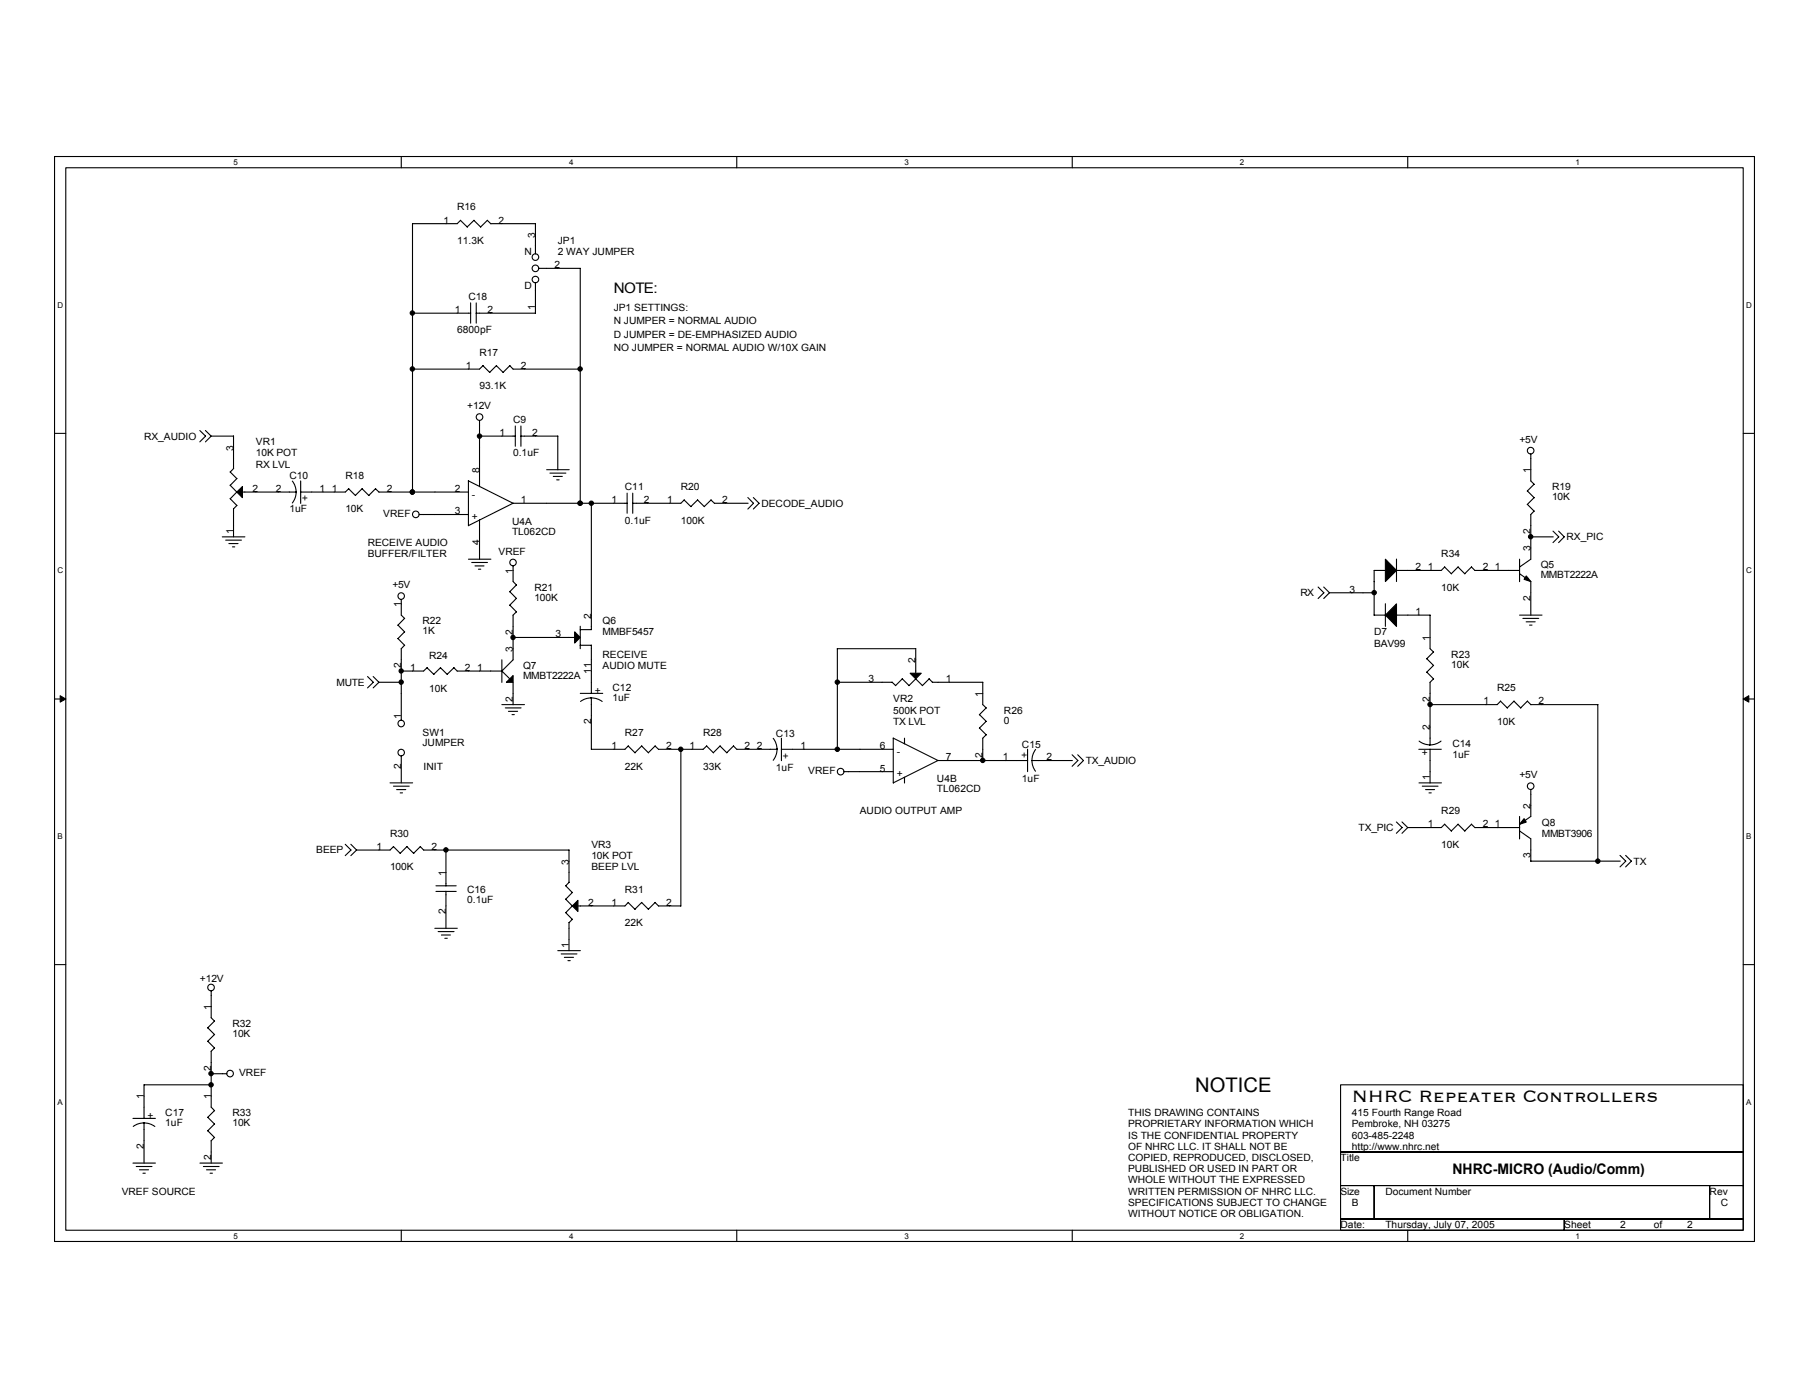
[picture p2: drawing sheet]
<svg xmlns="http://www.w3.org/2000/svg" width="279mm" height="216mm" viewBox="0 0 279 216" stroke-linecap="round" stroke-linejoin="round" font-family="sans-serif">
<path d="M8.4 24.2h262.6v167.5h-262.6zM10.2 25.9h259v164.1h-259z" fill="none" stroke="#000" stroke-width=".17"/>
<g fill="#fff">
<path d="M36.1 24.4h.6v1.3h-.6z"/>
<path d="M36.1 190.2h.6v1.4h-.6z"/>
</g>
<path d="M62 24.2v1.7M62 190v1.7" fill="none" stroke="#000" stroke-width=".17"/>
<g fill="#fff">
<path d="M87.9 24.4h.6v1.3h-.6z"/>
<path d="M87.9 190.2h.6v1.4h-.6z"/>
</g>
<path d="M113.8 24.2v1.7M113.8 190v1.7" fill="none" stroke="#000" stroke-width=".17"/>
<g fill="#fff">
<path d="M139.7 24.4h.7v1.3h-.7z"/>
<path d="M139.7 190.2h.7v1.4h-.7z"/>
</g>
<path d="M165.6 24.2v1.7M165.6 190v1.7" fill="none" stroke="#000" stroke-width=".17"/>
<g fill="#fff">
<path d="M191.5 24.4h.7v1.3h-.7z"/>
<path d="M191.5 190.2h.7v1.4h-.7z"/>
</g>
<path d="M217.4 24.2v1.7M217.4 190v1.7" fill="none" stroke="#000" stroke-width=".17"/>
<g fill="#fff">
<path d="M243.3 24.4h.7v1.3h-.7z"/>
<path d="M243.3 190.2h.7v1.4h-.7z"/>
<path d="M8.9 46.4h.8v1.4h-.8z"/>
<path d="M269.7 46.4h.8v1.4h-.8z"/>
<path d="M8.9 87.4h.8v1.4h-.8z"/>
<path d="M269.7 87.4h.8v1.4h-.8z"/>
</g>
<path d="M8.4 66.9h1.8M269.2 66.9h1.8" fill="none" stroke="#000" stroke-width=".17"/>
<g fill="#fff">
<path d="M8.9 128.5h.8v1.3h-.8z"/>
<path d="M269.7 128.5h.8v1.3h-.8z"/>
</g>
<path d="M8.4 107.9h1.8M269.2 107.9h1.8" fill="none" stroke="#000" stroke-width=".17"/>
<path d="M9.3 107.4l.9 .5-.9 .5zM269.2 107.9l.9-.5v1z" fill="#000" stroke="#000" stroke-width=".15"/>
<g fill="#fff">
<path d="M8.9 169.5h.8v1.4h-.8z"/>
<path d="M269.7 169.5h.8v1.4h-.8z"/>
</g>
<g fill="none" stroke="#000" stroke-width=".17">
<path d="M74.3 35.1l-1.1-1.1-1 1.1-1.1-1.1-.5 .5h-6.9v41.5M75.3 34l.5 .6M75.3 34l-1.1 1.1M75.8 34.5h6.9v4.7M63.7 48.4h9M72.7 46.8v3.1M73.6 46.8v3.1M74.6 56.5l1 1M74.6 56.5l-.5 .5h-10.4M76.7 56.5l1 1M76.7 56.5l-1.1 1M78.7 56.5l.6 .5"/>
<path d="M78.8 56.5l-1.1 1M79.2 57h10.4M82.7 43.7v4.7h-9.2M83.2 41.4h6.4M89.6 41.4v36.3M30.9 66.5l.8 .9-.8 .8M31.7 66.5l.9 .9-.9 .8M32.6 67.4l3.5-.1v5.1M35.5 77l1.1 1.1M35.5 74.9l1.1 1.1M35.5 72.9l1.1 1M36.1 72.3l-.5 .6"/>
<path d="M36.6 78l-.5 .6v4.3M36.6 76l-1 1M36.6 73.9l-1 1.1M37.4 76h8.3M45.1 74.3l.4 .6 .2 1.1-.1 .7-.5 1M46.4 74.3v3.4M53.8 75.5l1.1 1M53.9 75.5l-.6 .5h-6.9M55.9 75.5l1.1 1M55.9 75.5l-1 1M58 75.5l.5 .5M58 75.5l-1 1"/>
<path d="M58.5 76h13.8M64.7 79.5h7.6M72.3 74.3l6.9 3.4h17.7M72.3 74.3v6.9M74.1 64.9v10.3M74.1 67.4h5.5M79.3 77.7l-7 3.5M79.6 65.8v3.1M80.4 67.4h5.8M80.5 65.8v3.1M84.4 72.5h3.5M84.9 73.1h2.5"/>
<path d="M85.4 73.6h1.4M86 74.1h.4M86.1 67.4v5.2M91.3 77.7v19.5M96.9 76.2v3.1M97.7 76.2v3.1M105.7 77.2l1 1.1M105.7 77.2l-.5 .5h-7.5M107.7 77.2l1.1 1.1M107.8 77.2l-1.1 1M109.8 77.2l.5 .5h5.2M109.8 77.2l-1 1"/>
<path d="M115.5 76.8l.9 .9-.9 .9M116.4 76.8l.8 .9-.8 .9M235.9 77.9l1.1 1.1M236.4 70.1v4.2l.6 .5M236.9 78.9l-.5 .6v6.9l-1.7 1.2M236.9 74.8l-1 1 1.1 1.1M236.9 76.9l-1 1M34.3 82.9h3.5M34.9 83.4h2.4M35.3 83.9h1.5M35.9 84.5h.4M61.5 96.5l1 1.1"/>
<path d="M61.5 98.6l1 1.1M62 92.6v2.4l.5 .5M62.5 99.7l-.5 .5v11M62.5 95.5l-1.1 1.1M62.5 97.6l-1.1 1M72.3 86.4h3.5M72.9 86.9h2.4M73.4 87.4h1.4M73.9 87.9h.4M74.1 80.3v6.1M78.7 93.5l1.1 1M79.2 87.4v2.4l.6 .6-1.1 1 1.1 1"/>
<path d="M79.2 95v6.9l-1.7 1.8M79.2 98.4h9.6M79.8 92.4l-1.1 1.1M79.8 94.5l-.6 .5M89.6 99.7h1.7M89.6 96.7v3.5M89.6 97.2h1.8M91.3 99.6v7.5M203.6 90.7l.9 .8-.9 .9M204.4 90.7l.9 .8M205.3 91.5l-.9 .9M205.3 91.5h6.9"/>
<path d="M212.2 95h1.8M214 93.2v3.5M214 88.1h-1.8v6.9M215.7 95h5.2M215.7 86.3v3.5M220.9 95v5.2l.5 .5M223.1 87.6l1.1 1M223.1 87.5l-.5 .6h-6.9M225.2 87.6l1.1 1M225.2 87.5l-1 1.1M227.3 87.6l.5 .5h6.9M227.3 87.5l-1.1 1.1"/>
<path d="M234.7 95h3.5M234.7 86.4v3.4M234.7 88.6l1.8 1.2M235.2 95.5h2.5M235.7 96h1.4M236.2 96.5h.4M236.4 82.9h3.5M236.4 89.8v5.2M239.9 82l.8 .9-.8 .9M240.7 82l.9 .9-.9 .9M56.8 104.5l.9 .9-.9 .8M57.6 104.5l.9 .9"/>
<path d="M58.5 105.4l-.9 .8M58.5 105.4h3.5M62 116.8v4.1M66 103.1l1 1.1M66 103.1l-.6 .5h-3.4M68 103.1l1.1 1.1M68.1 103.1l-1.1 1M70.1 103.1l.5 .6 6.9-.1M70.1 103.1l-1 1M77.5 108.8h3.5M77.5 103.6l1.3 1.3M77.5 101.9v3.5"/>
<path d="M78 109.3h2.5M78.5 109.9h1.4M79.1 110.4h.3M79.2 105.4v3.4M89.6 107.1h3.5M89.7 108.3l.6-.3 1-.2 .7 .1 1 .4M91.3 107.8v7.9h5.2l.5-.5M99.1 115.2l1.1 1.1M99.1 115.2l-1 1.1-1.1-1.1M101.2 115.2l.5 .5M101.2 115.2l-1.1 1M105.2 115.7v24.2"/>
<path d="M109.1 115.2l1.1 1.1M109.2 115.2l-.6 .5h-6.9M111.2 115.2l1.1 1.1M111.2 115.2l-1 1M113.3 115.2l.5 .5M113.3 115.2l-1.1 1M113.8 115.7h6.2M119.4 114l.4 .6 .2 1.1-.1 .7-.5 1M120.7 115.7h17.3M120.7 114v3.5M129.3 105.4h8.5M130.4 119.2h7.6"/>
<path d="M137.8 105.3l.5 .6M137.9 114l7 3.5h13.8M138 114v6.9M139.7 114v.9M140.4 105.9l-1.1-1.1-1 1.1M141.4 104.8l1.1 1.1M141.4 104.8l-1 1.1M141.4 100.2v3.8M141.4 100.2h-12.1v15.5M143.5 104.8l.5 .6M143.5 104.8l-1 1.1M144 105.4h7.8"/>
<path d="M144.9 117.4l-6.9 3.5M151.3 110.4l1 1M151.3 112.4l1 1.1-.5 .5M151.8 105.4v3.4l.5 .5M151.8 114v3.5M152.3 109.3l-1 1.1M152.3 111.4l-1 1.1M158.7 115.7v3.5M159.4 117.5h6.2M160 115.7a2.8 2.8 0 0 0-.1 3.4M165.6 116.6l.9 .9-.9 .8M166.5 116.6l.8 .9-.8 .8"/>
<path d="M219.1 115.7h3.5M219.2 114.4l.6 .4 1.1 .2 .7-.1 1-.5M220.4 103.8l1 1.1M220.9 115.7v5.2M221.4 100.7l-1.1 1 1.1 1.1M221.4 102.8l-1.1 1M221.4 104.8l-.5 .6v9.6M231.8 108.3l1 1M231.8 108.3l-.6 .5h-10.3M232.8 109.3l1-1 1.1 1M235.9 108.3l.6 .5M235.9 108.3l-1 1"/>
<path d="M236.4 108.8h10.4M246.8 108.8v24.2M53.3 130.4l.9 .9-.9 .8M54.2 130.4l.9 .9M55.1 131.3l-.9 .8M55.1 131.3h5.1l.6-.6 1 1.1M60.2 120.9h3.5M60.8 121.4h2.4M61.3 121.9h1.4M61.8 122.4h.4M61.8 131.8l1.1-1.1 1 1.1M64.9 130.7l.5 .6"/>
<path d="M64.9 130.7l-1 1.1M65.4 131.3h22.5M67.3 137.7h3.2M67.3 136.8h3.2M68.9 131.3v5.5M68.9 137.6v5.8M87.4 138.9l1 1M87.4 136.8l1 1M87.9 131.3v5M87.9 136.2l-.5 .6M88.4 139.9l-1 1M88.4 137.8l-1 1.1"/>
<path d="M97 139.4l-.5 .5h-7.2M99.1 139.4l1.1 1M99.1 139.4l-1 1-1.1-1M101.2 139.4l.5 .5M101.2 139.4l-1.1 1M101.7 139.9h3.5M139.7 120v.9M215.7 126.9l.9 .9-.9 .9M216.5 126.9l.9 .9M217.4 127.8l-.9 .9M219.2 120.9h3.4M219.7 121.4h2.4"/>
<path d="M220.2 121.9h1.4M220.7 122.4h.4M223.1 127.3l1.1 1.1M223.1 127.3l-.5 .5h-5.2M225.2 127.3l1.1 1.1M225.2 127.3l-1 1M227.3 127.3l.5 .5h6.9M227.3 127.3l-1.1 1M234.7 128.3l1.7 1.2v3.5M234.7 126.1v3.5M236.4 121.9v4.2l-1.7 1.2M236.4 133h13.9"/>
<path d="M250.2 132.1l.9 .9-.9 .9M251.1 132.1l.9 .9-.9 .9M8.4 149h1.8M32.1 158.7l1 1.1-1 1M32.6 153v4.2l.5 .5M33.1 157.7l-1 1M67.2 143.4h3.4M67.7 143.9h2.4M68.2 144.4h1.4M68.7 144.9h.4M86.1 146.8h3.5M86.7 147.3h2.4"/>
<path d="M87.2 147.8h1.4M87.4 140.9l1 1.1M87.7 148.4h.4M88.4 142l-.5 .5v4.3M269.2 149h1.8M20.5 179.6h3.5M20.5 172.7h3.5M20.6 174l.6-.4 1-.2 .8 .1 .9 .5M22.2 173.4v6.2M30.9 179.6h3.5M32.1 172.6l1 1-1 1M32.1 174.6l1 1.1"/>
<path d="M32.1 160.8l1 1.1M32.6 162.3v8.7l.5 .5-1 1.1M32.6 176.2v3.4M32.6 165.8h2.4M32.6 167.5h-10.4v5.2M33.1 175.7l-.5 .5M33.1 161.8l-.5 .6M207.1 167.5h62.1v10.4h-62.1zM207.1 177.9h62.1v5.2h-62.1zM21 180.1h2.5M21.5 180.7h1.4M22.1 181.2h.3"/>
<path d="M31.4 180.1h2.4M31.9 180.7h1.4M32.4 181.2h.4M207.1 183.1h5.1v5.2h-5.1zM207.1 188.3h34.5v1.7h-34.5zM212.2 183.1h51.9v5.2h-51.9zM241.6 188.3h27.6v1.7h-27.6zM264.1 183.1h5.1v5.2h-5.1z"/>
<circle cx="82.7" cy="39.7" r=".51"/>
<circle cx="82.7" cy="41.4" r=".51"/>
<circle cx="82.7" cy="43.2" r=".51"/>
<circle cx="64.2" cy="79.4" r=".51"/>
<circle cx="74.1" cy="64.4" r=".51"/>
<circle cx="236.4" cy="69.6" r=".51"/>
<circle cx="62" cy="92.1" r=".51"/>
<circle cx="79.2" cy="86.9" r=".51"/>
<circle cx="62" cy="111.7" r=".51"/>
<circle cx="62" cy="116.2" r=".51"/>
<circle cx="129.8" cy="119.2" r=".51"/>
<circle cx="236.4" cy="121.4" r=".51"/>
<circle cx="32.6" cy="152.5" r=".51"/>
<circle cx="35.5" cy="165.8" r=".51"/>
</g>
<g fill="#000" stroke="#000" stroke-width=".17">
<path d="M36.6 76l.8-.9v1.8z" fill-rule="evenodd"/>
<path d="M88.8 97.6l.8 .8-.8 .9z" fill-rule="evenodd"/>
<path d="M214 86.4l1.7 1.7-1.7 1.7z" fill-rule="evenodd"/>
<path d="M215.7 93.3v3.4l-1.7-1.7z" fill-rule="evenodd"/>
<path d="M235.7 88.9l.7 .9-1-.3z" fill-rule="evenodd"/>
<path d="M78.7 104.8l.5-.5v1.1h-1z" fill-rule="evenodd"/>
<path d="M140.6 104h1.7l-.9 .8z" fill-rule="evenodd"/>
<path d="M88.4 139.9l.9-.9v1.8z" fill-rule="evenodd"/>
<path d="M235.4 126.4l.3 .6-1 .3z" fill-rule="evenodd"/>
<circle cx="63.7" cy="48.3" r=".34"/>
<circle cx="63.7" cy="57" r=".34"/>
<circle cx="89.6" cy="57" r=".34"/>
<circle cx="63.7" cy="76" r=".34"/>
<circle cx="74.1" cy="67.3" r=".34"/>
<circle cx="89.6" cy="77.7" r=".33"/>
<circle cx="91.3" cy="77.7" r=".33"/>
<circle cx="79.2" cy="98.4" r=".34"/>
<circle cx="212.2" cy="91.5" r=".34"/>
<circle cx="236.4" cy="82.9" r=".34"/>
<circle cx="62" cy="105.3" r=".34"/>
<circle cx="62" cy="103.6" r=".33"/>
<circle cx="105.1" cy="115.7" r=".34"/>
<circle cx="129.3" cy="115.7" r=".34"/>
<circle cx="129.3" cy="105.3" r=".34"/>
<circle cx="151.8" cy="117.4" r=".34"/>
<circle cx="220.9" cy="108.8" r=".34"/>
<circle cx="68.9" cy="131.3" r=".34"/>
<circle cx="246.8" cy="133" r=".34"/>
<circle cx="32.6" cy="165.8" r=".34"/>
<circle cx="32.6" cy="167.5" r=".34"/>
</g>
<text font-size="3.3" x="208.8" y="170.2">NHRC Repeater Controllers</text>
<text font-size="3.1" x="184.6" y="168.6">NOTICE</text>
<g font-size="2.2">
<text x="94.8" y="45.2">NOTE:</text>
<text x="224.3" y="181.4">NHRC-MICRO (Audio/Comm)</text>
</g>
<g font-size="1.5">
<text x="68.5" y="34.5">1</text>
<text x="70.6" y="32.5">R16</text>
<text x="77" y="34.5">2</text>
<text x="70.6" y="37.7">11.3K</text>
<text x="81" y="39.4">N</text>
<text x="82.7" y="36.8" transform="rotate(-90 82.7 36.8)">3</text>
<text x="85.6" y="41.4">2</text>
<text x="86.1" y="37.7">JP1</text>
<text x="86.1" y="39.4">2 WAY JUMPER</text>
<text x="72.3" y="46.3">C18</text>
<text x="81" y="44.6">D</text>
<text x="82.7" y="47.9" transform="rotate(-90 82.7 47.9)">1</text>
<text x="70.3" y="48.3">1</text>
<text x="70.6" y="51.5">6800pF</text>
<text x="75.3" y="48.3">2</text>
<text x="94.8" y="48">JP1 SETTINGS:</text>
<text x="94.8" y="50.1">N JUMPER = NORMAL AUDIO</text>
<text x="94.8" y="52.2">D JUMPER = DE-EMPHASIZED AUDIO</text>
<text x="72" y="57">1</text>
<text x="74.1" y="54.9">R17</text>
<text x="80.5" y="57">2</text>
<text x="94.8" y="54.3">NO JUMPER = NORMAL AUDIO W/10X GAIN</text>
<text x="72.2" y="63.2">+12V</text>
<text x="74.1" y="60.1">93.1K</text>
<text x="79.2" y="65.3">C9</text>
<text x="22.2" y="67.9">RX_AUDIO</text>
<text x="36" y="69.6" transform="rotate(-90 36 69.6)">3</text>
<text x="39.5" y="68.7">VR1</text>
<text x="39.5" y="70.5">10K POT</text>
<text x="77.2" y="67.3">1</text>
<text x="79.2" y="70.5">0.1uF</text>
<text x="82.2" y="67.3">2</text>
<text x="234.7" y="68.4">+5V</text>
<text x="39" y="76">2</text>
<text x="39.5" y="72.2">RX LVL</text>
<text x="42.6" y="76">2</text>
<text x="44.7" y="73.9">C10</text>
<text x="46.5" y="76.5" transform="rotate(90 46.5 76.5)">+</text>
<text x="49.4" y="76">1</text>
<text x="51.2" y="76">1</text>
<text x="53.3" y="73.9">R18</text>
<text x="59.7" y="76">2</text>
<text x="70.3" y="76">2</text>
<text x="72.9" y="76.9">-</text>
<text x="74" y="73.1" transform="rotate(-90 74 73.1)">8</text>
<text x="80.5" y="77.7">1</text>
<text x="94.4" y="77.7">1</text>
<text x="96.5" y="75.7">C11</text>
<text x="99.5" y="77.7">2</text>
<text x="103.1" y="77.7">1</text>
<text x="105.2" y="75.7">R20</text>
<text x="111.5" y="77.7">2</text>
<text x="236.4" y="73.1" transform="rotate(-90 236.4 73.1)">1</text>
<text x="239.7" y="75.7">R19</text>
<text x="239.7" y="77.2">10K</text>
<text x="36" y="82.5" transform="rotate(-90 36 82.5)">1</text>
<text x="44.7" y="79.1">1uF</text>
<text x="53.3" y="79.1">10K</text>
<text x="59.2" y="79.8">VREF</text>
<text x="70.3" y="79.4">3</text>
<text x="72.9" y="80.3">+</text>
<text x="79.1" y="81">U4A</text>
<text x="79.1" y="82.6">TL062CD</text>
<text x="96.5" y="80.9">0.1uF</text>
<text x="105.2" y="80.9">100K</text>
<text x="117.6" y="78.3">DECODE_AUDIO</text>
<text x="236.4" y="82.5" transform="rotate(-90 236.4 82.5)">2</text>
<text x="242" y="83.4">RX_PIC</text>
<text x="56.8" y="84.3">RECEIVE AUDIO</text>
<text x="56.8" y="86">BUFFER/FILTER</text>
<text x="74" y="84.2" transform="rotate(-90 74 84.2)">4</text>
<text x="77" y="85.7">VREF</text>
<text x="79.2" y="88.6" transform="rotate(-90 79.2 88.6)">1</text>
<text x="218.6" y="88.1">2</text>
<text x="220.5" y="88.1">1</text>
<text x="222.6" y="86">R34</text>
<text x="229" y="88.1">2</text>
<text x="230.9" y="88.1">1</text>
<text x="236.4" y="85.2" transform="rotate(-90 236.4 85.2)">3</text>
<text x="238" y="87.8">Q5</text>
<text x="238" y="89.3">MMBT2222A</text>
<text x="60.6" y="90.9">+5V</text>
<text x="62" y="93.8" transform="rotate(-90 62 93.8)">1</text>
<text x="82.5" y="91.2">R21</text>
<text x="82.5" y="92.8">100K</text>
<text x="91.3" y="95.5" transform="rotate(-90 91.3 95.5)">2</text>
<text x="200.9" y="92.1">RX</text>
<text x="208.4" y="91.5">3</text>
<text x="218.6" y="95">1</text>
<text x="222.6" y="91.2">10K</text>
<text x="236.4" y="92.8" transform="rotate(-90 236.4 92.8)">2</text>
<text x="65.3" y="96.4">R22</text>
<text x="65.3" y="97.9">1K</text>
<text x="66.3" y="101.7">R24</text>
<text x="79.2" y="100.7" transform="rotate(-90 79.2 100.7)">3</text>
<text x="79.2" y="98" transform="rotate(-90 79.2 98)">2</text>
<text x="85.8" y="98.4">3</text>
<text x="93.1" y="101.6">RECEIVE</text>
<text x="93.1" y="96.4">Q6</text>
<text x="93.1" y="98.1">MMBF5457</text>
<text x="212.2" y="98.1">D7</text>
<text x="212.2" y="99.8">BAV99</text>
<text x="220.9" y="99" transform="rotate(-90 220.9 99)">1</text>
<text x="224.2" y="101.6">R23</text>
<text x="52" y="105.9">MUTE</text>
<text x="62" y="103.2" transform="rotate(-90 62 103.2)">2</text>
<text x="63.3" y="103.6">1</text>
<text x="66.3" y="106.9">10K</text>
<text x="71.8" y="103.6">2</text>
<text x="73.7" y="103.6">1</text>
<text x="80.8" y="103.3">Q7</text>
<text x="80.8" y="104.9">MMBT2222A</text>
<text x="91.3" y="104.2" transform="rotate(-90 91.3 104.2)">11</text>
<text x="91.9" y="107.1">+</text>
<text x="93.1" y="103.3">AUDIO MUTE</text>
<text x="94.6" y="106.8">C12</text>
<text x="134.2" y="105.3">3</text>
<text x="141.4" y="102.4" transform="rotate(-90 141.4 102.4)">2</text>
<text x="146.1" y="105.3">1</text>
<text x="151.8" y="107.6" transform="rotate(-90 151.8 107.6)">1</text>
<text x="224.2" y="103.1">10K</text>
<text x="231.2" y="106.8">R25</text>
<text x="62" y="111.1" transform="rotate(-90 62 111.1)">1</text>
<text x="65.3" y="113.7">SW1</text>
<text x="79.2" y="108.4" transform="rotate(-90 79.2 108.4)">2</text>
<text x="91.3" y="111.8" transform="rotate(-90 91.3 111.8)">2</text>
<text x="94.6" y="108.3">1uF</text>
<text x="96.5" y="113.7">R27</text>
<text x="108.6" y="113.7">R28</text>
<text x="119.8" y="113.8">C13</text>
<text x="138" y="111.9">TX LVL</text>
<text x="138" y="108.5">VR2</text>
<text x="138" y="110.2">500K POT</text>
<text x="155.1" y="110.2">R26</text>
<text x="155.1" y="111.8">0</text>
<text x="220.9" y="112.8" transform="rotate(-90 220.9 112.8)">2</text>
<text x="220.9" y="108.4" transform="rotate(-90 220.9 108.4)">2</text>
<text x="229.2" y="108.8">1</text>
<text x="231.2" y="111.9">10K</text>
<text x="237.6" y="108.8">2</text>
<text x="62" y="118.7" transform="rotate(-90 62 118.7)">2</text>
<text x="65.3" y="115.2">JUMPER</text>
<text x="65.4" y="118.9">INIT</text>
<text x="94.4" y="115.7">1</text>
<text x="96.5" y="118.9">22K</text>
<text x="102.9" y="115.7">2</text>
<text x="106.5" y="115.7">1</text>
<text x="108.6" y="118.9">33K</text>
<text x="115" y="115.7">2</text>
<text x="116.9" y="115.7">2</text>
<text x="119.8" y="119">1uF</text>
<text x="120.8" y="116.2" transform="rotate(90 120.8 116.2)">+</text>
<text x="123.6" y="115.7">1</text>
<text x="124.8" y="119.5">VREF</text>
<text x="135.9" y="119.1">5</text>
<text x="135.9" y="115.7">6</text>
<text x="138.5" y="116.6">-</text>
<text x="146.1" y="117.4">7</text>
<text x="151.8" y="117" transform="rotate(-90 151.8 117)">2</text>
<text x="154.9" y="117.4">1</text>
<text x="157.8" y="115.6">C15</text>
<text x="158.7" y="117.1" transform="rotate(-90 158.7 117.1)">+</text>
<text x="161.6" y="117.4">2</text>
<text x="167.7" y="118">TX_AUDIO</text>
<text x="220.5" y="115.7" transform="rotate(180 220.5 115.7)">+</text>
<text x="224.3" y="115.4">C14</text>
<text x="224.3" y="117.1">1uF</text>
<text x="132.8" y="125.8">AUDIO OUTPUT AMP</text>
<text x="138.5" y="120.1">+</text>
<text x="144.7" y="120.8">U4B</text>
<text x="144.7" y="122.3">TL062CD</text>
<text x="157.8" y="120.8">1uF</text>
<text x="220.9" y="120.5" transform="rotate(-90 220.9 120.5)">1</text>
<text x="222.6" y="125.8">R29</text>
<text x="234.7" y="120.2">+5V</text>
<text x="236.4" y="124.9" transform="rotate(-90 236.4 124.9)">2</text>
<text x="48.9" y="131.8">BEEP</text>
<text x="58.1" y="131.3">1</text>
<text x="60.2" y="129.2">R30</text>
<text x="66.6" y="131.3">2</text>
<text x="91.3" y="130.9">VR3</text>
<text x="209.8" y="128.4">TX_PIC</text>
<text x="220.5" y="127.8">1</text>
<text x="222.6" y="130.9">10K</text>
<text x="229" y="127.8">2</text>
<text x="230.9" y="127.8">1</text>
<text x="238.1" y="127.5">Q8</text>
<text x="238.1" y="129.2">MMBT3906</text>
<text x="60.2" y="134.4">100K</text>
<text x="68.9" y="135.2" transform="rotate(-90 68.9 135.2)">1</text>
<text x="72.2" y="137.8">C16</text>
<text x="87.9" y="133.5" transform="rotate(-90 87.9 133.5)">3</text>
<text x="91.3" y="134.4">BEEP LVL</text>
<text x="91.3" y="132.7">10K POT</text>
<text x="96.5" y="137.8">R31</text>
<text x="236.4" y="132.5" transform="rotate(-90 236.4 132.5)">3</text>
<text x="252.3" y="133.5">TX</text>
<text x="68.9" y="141.2" transform="rotate(-90 68.9 141.2)">2</text>
<text x="72.2" y="139.4">0.1uF</text>
<text x="90.8" y="139.9">2</text>
<text x="94.4" y="139.9">1</text>
<text x="96.5" y="143">22K</text>
<text x="102.9" y="139.9">2</text>
<text x="87.9" y="146.4" transform="rotate(-90 87.9 146.4)">1</text>
<text x="30.9" y="151.7">+12V</text>
<text x="32.6" y="156" transform="rotate(-90 32.6 156)">1</text>
<text x="35.9" y="158.6">R32</text>
<text x="35.9" y="160.1">10K</text>
<text x="32.6" y="165.4" transform="rotate(-90 32.6 165.4)">2</text>
<text x="36.9" y="166.2">VREF</text>
<text x="22.2" y="169.8" transform="rotate(-90 22.2 169.8)">1</text>
<text x="22.8" y="172.7">+</text>
<text x="25.5" y="172.4">C17</text>
<text x="25.5" y="173.9">1uF</text>
<text x="32.6" y="169.8" transform="rotate(-90 32.6 169.8)">1</text>
<text x="35.9" y="172.4">R33</text>
<text x="35.9" y="173.9">10K</text>
<text x="174.2" y="172.4">THIS DRAWING CONTAINS</text>
<text x="208.8" y="172.4">415 Fourth Range Road</text>
<text x="22.2" y="177.5" transform="rotate(-90 22.2 177.5)">2</text>
<text x="32.6" y="179.2" transform="rotate(-90 32.6 179.2)">2</text>
<text x="174.2" y="174.1">PROPRIETARY INFORMATION WHICH</text>
<text x="174.2" y="179.3">COPIED, REPRODUCED, DISCLOSED,</text>
<text x="174.2" y="177.6">OF NHRC LLC. IT SHALL NOT BE</text>
<text x="174.2" y="175.9">IS THE CONFIDENTIAL PROPERTY</text>
<text x="207.1" y="179.3">Title</text>
<text x="208.8" y="174.1">Pembroke, NH 03275</text>
<text x="208.8" y="175.9">603-485-2248</text>
<text x="208.8" y="177.6">http://www.nhrc.net</text>
<text x="18.8" y="184.5">VREF SOURCE</text>
<text x="174.2" y="184.5">WRITTEN PERMISSION OF NHRC LLC.</text>
<text x="174.2" y="182.8">WHOLE WITHOUT THE EXPRESSED</text>
<text x="174.2" y="181">PUBLISHED OR USED IN PART OR</text>
<text x="207.1" y="184.5">Size</text>
<text x="214" y="184.5">Document Number</text>
<text x="264.1" y="184.5">Rev</text>
<text x="174.2" y="187.9">WITHOUT NOTICE OR OBLIGATION.</text>
<text x="174.2" y="186.2">SPECIFICATIONS SUBJECT TO CHANGE</text>
<text x="207.1" y="189.7">Date:</text>
<text x="208.8" y="186.2">B</text>
<text x="214" y="189.7">Thursday, July 07, 2005</text>
<text x="241.6" y="189.7">Sheet</text>
<text x="250.2" y="189.7">2</text>
<text x="255.4" y="189.7">of</text>
<text x="260.6" y="189.7">2</text>
<text x="265.8" y="186.2">C</text>
</g>
<g font-size="1.2">
<text x="36.1" y="25.5">5</text>
<text x="87.9" y="25.5">4</text>
<text x="139.7" y="25.5">3</text>
<text x="191.5" y="25.5">2</text>
<text x="243.3" y="25.5">1</text>
<text x="8.9" y="47.5">D</text>
<text x="269.7" y="47.5">D</text>
<text x="8.9" y="88.5">C</text>
<text x="269.7" y="88.5">C</text>
<text x="8.9" y="129.6">B</text>
<text x="269.7" y="129.6">B</text>
<text x="8.9" y="170.6">A</text>
<text x="269.7" y="170.6">A</text>
<text x="36.1" y="191.3">5</text>
<text x="87.9" y="191.3">4</text>
<text x="139.7" y="191.3">3</text>
<text x="191.5" y="191.3">2</text>
<text x="243.3" y="191.3">1</text>
</g>
</svg>
